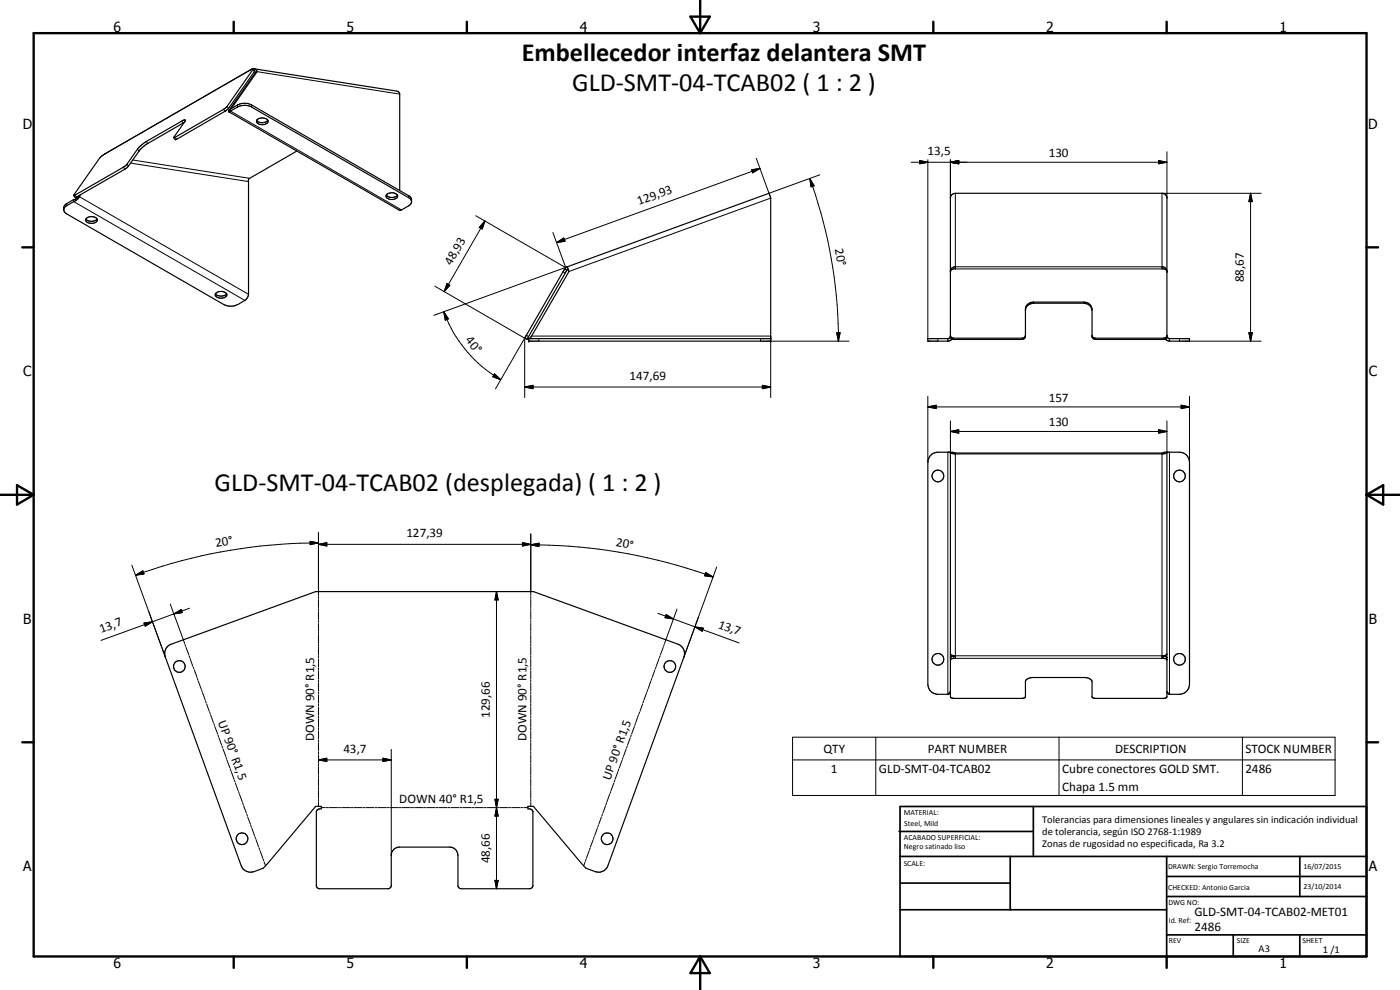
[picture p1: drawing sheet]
<svg xmlns="http://www.w3.org/2000/svg" width="420mm" height="297mm" viewBox="0 0 420 297" stroke-linecap="round" stroke-linejoin="round" font-family="sans-serif">
<g fill="none" stroke="#000" stroke-width=".35">
<path d="M55.3 36.7l-12.3 7.3-1.1 1.1-3.3 4.7-1.1 1-14.7 8.4-.2 .1-.5-.6M68.7 33.6l51.2 29.5 .6-.1 2.4-1.4 .6-1.1M68.7 33.1v.5M69.1 32.9h.1M69.1 32.9l-.4 .2M69.1 32.9v.1M69.2 33.3l2.1-1.2a4.5 4.5 0 0 1 4.2 0l47.1 27.2 .7 .6 .2 .6M69.2 32.7l2.1-1.2a4.7 4.7 0 0 1 4.2 0l47.4 27.3 .6 .9v.8M69.2 32.7v.6M69.2 33.3l-.5 .3M69.2 32.7l-.1 .2M75.3 20.8l-44.5 25.8-.9 .8-7.8 11.2 15.3-8.6 .6-.6 3.4-4.8 1.1-1.2 12.3-7.2 .7-.2v.4l-3.4 4.9"/>
<path d="M75.5 20.8l-.3 .2 .1-.1M76 20.7l-.7 .2M76 20.7l-8.4 11.8-15.5 8.8M76 20.7l.4 .6v.2M76.4 20.7l43.1 6.8 .5 .7v29M76.4 21.5l.2 .3M76.4 21.5l-7.8 11-.9 .8-14.7 8.5-.4 .1-.5-.6M76.4 20.7l.6 .3 .2 .5M76.4 20.7h-.4M76.6 21.8l-7.9 11.3M77 36.1a2.3 2.3 0 0 0 3.4 0M77.2 35.9a2.26 2.26 0 0 1 3.3 .5 2.12 2.12 0 0 1-3.5 .2z"/>
<path d="M77.2 21.5l-7.8 11.1M77.2 21.5l-.6 .3M22.1 59.9l-2.7 1.7-.3 1.3M22.1 59.9v.6M23.3 59.3l-1.2 .6M23.7 58.7l-.4 .6M23.8 59l-.6 .9-1.1 .6M23.8 59l-.5 .3M24.2 58.4l-.4 .6M89.1 45.3l-14.4 8.3-.1 .3v34.4l-.4 1-.5 .7-2.3 1.4a4.6 4.6 0 0 1-4.3 0l-47.1-27.2-.6-.6-.3-.7M115.9 58.5a2.3 2.3 0 0 0 3.4 0M116.1 58.3a2.38 2.38 0 0 1 3.2 .3 1.52 1.52 0 0 1-2.1 1.3l-.6-.2a.82 .82 0 0 1-.7-.5 .82 .82 0 0 1 .2-.9z"/>
<path d="M285.7 58.4l1-.4h62l1.1 .4 .4 .7-.1 42.2-.9 .6-20.7-.1-.8-.7v-8.3a2.33 2.33 0 0 0-2.5-2.2h-15a2.49 2.49 0 0 0-2.4 1.9v8.5l-.3 .5-.6 .3-20.7 .1-.9-.6-.1-41.9zM22.1 60.5l-2.6 1.6-.4 .8M25.8 65.7a2.3 2.3 0 0 0 3.3 0M25.8 65.7a2.16 2.16 0 0 1 3.4 .3 2.03 2.03 0 0 1-3.5 0zM64.7 88.1a2.3 2.3 0 0 0 3.3 0M64.8 88a2.21 2.21 0 0 1 3.3 .4 2.03 2.03 0 0 1-3.5 .1zM169.4 80.7l-11.9 20.7M169.4 80.7l.7 .4M170.1 81.1l-12 20.8-.6-.4M170.1 81.1h.1M170.3 80.1l60.5-22.1 .5 1.4v43h-72.6v-.8h72.6M170.3 80.1l-.9 .6"/>
<path d="M170.3 80.1l.5 1.3-11.3 19.6-.7 .6M170.5 80.8l-.4 .3M285.2 81.4a1.38 1.38 0 0 1 1.5-1.3v.6a1.13 1.13 0 0 0-1.5 .9M307.8 92.9a2.4 2.4 0 0 1 2.4-1.9h15a2.4 2.4 0 0 1 2.5 2.2M350.2 81.2l-.4-.8-1.1-.3v.6l1 .1 .5 .6M157.5 101.4v.1M284.5 101.6v.8M285.2 100.6l.1 .2a.88 .88 0 0 0 .9 .7h20.5l.7-.2 .4-.7M285.2 100.8l-.2 .6-.4 .2h-6.1v.8h6M285.7 101.7l-1.2 .7M327.7 100.8l.6 .6 .4 .1h20.5l.5-.1 .5-.6M349.7 101.7l1.3 .7"/>
<path d="M350.2 101l.6 .6h6.2v.8h-6M351 101.6v.8M350.2 135.7v73.4l-1 .4h-20.9l-.6-.4v-4.6a1.92 1.92 0 0 0-2.1-1.2h-15.7l-1 .2-.8 .3-.3 .5v4.7l-.4 .4-.7 .1h-20.5l-.9-.2-.1-73.6 .5 .4 .7 .1h62.6l1.2-.4M50.4 193.9l.6-.5 43.7-15.9h65.4l43.4 15.8a3 3 0 0 1 1.8 3.8l-22.9 62.6a2.95 2.95 0 0 1-3.8 1.8l-2.8-1-15.7-18.6h-1.7v.8l.9 .1 .6 .7v22.4l-.4 .5-.6 .3-20.9-.1-.6-.7v-9.2a2.57 2.57 0 0 0-2.1-2.5h-15.7a2.53 2.53 0 0 0-2.2 2.1v9.6l-.5 .7h-21.4l-.6-.7v-22.4l.6-.7 .9-.1v-.8h-1.7l-15.7 18.6-2.8 1a3 3 0 0 1-3.8-1.8l-22.8-62.6a3.1 3.1 0 0 1 .8-3.2zM285.2 196.3l.7 .4M285.9 196.7l.8 .1v.7l-1.1 .2-.4 .3M286 196.7v.2M286.7 196.9l-1.1 .1-.4 .4M348.7 196.9h.8M349.5 196.9l.7 .4M349.5 196.7v.2M350.2 196.3l-.6 .4-.9 .1v.7l1.1 .2 .4 .2"/>
<path d="M284.7 208.2l-3.2 .1a3 3 0 0 1-3-3v-66.6a3 3 0 0 1 3-3h4.5l.5 .2h62.4l.6-.2h4.5a3 3 0 0 1 3 3v66.6a3 3 0 0 1-3 3l-3.2-.1M285.2 208l-.5 .2M285.2 207.4l-.6 .8M350.2 208l.6 .2M350.2 207.6l.6 .6"/>
<circle cx="281.5" cy="142.8" r="1.76"/>
<circle cx="354" cy="142.8" r="1.76"/>
<circle cx="53.8" cy="200" r="1.76"/>
<circle cx="201" cy="200" r="1.77"/>
<circle cx="281.5" cy="197.8" r="1.75"/>
<circle cx="354" cy="197.8" r="1.75"/>
<circle cx="72.6" cy="251.7" r="1.75"/>
<circle cx="182.2" cy="251.7" r="1.77"/>
</g>
<g fill="none" stroke="#000" stroke-width=".3">
<path d="M54.5 36.4l.5 .5M67.1 32.8l.4 .6M68.1 31.9l.5 .6M69.2 33.3l51.3 29.7M71.3 31.5v.6M75.2 21l-43.9 25.3M75.5 31.5v.6M75.9 20.9l.5 .6M76.3 21.5h.2M77.2 21.5l42.8 6.7M22.5 58.5l.5 .6M23.8 59l50.8 29.3"/>
<path d="M37 50.2l.5 .6M38.1 49.3l.5 .5M39.2 48.9l35.4 5.6M39.8 48l35.1 5.5M41.3 44.7l.4 .6M43.9 42.5l.5 .6M52.6 41.2l.4 .6M122.6 58.7v.6M225.6 50.9l2.5-.4-2.2 1.4zM227 47.5l3.8 10.5 15.2-5.5M228.1 50.5l-61.1 22.3M231.3 59.4l-60.5 22"/>
<path d="M243 53.6l1.3 2.2-.9 .2zM243 53.6a142.7 142.7 0 0 1 8.6 48.8M273.5 48.7h76.7M276 48.2l2.5 .5-2.5 .4zM278.5 47.9v53.7M285.2 48.7l2.5-.5v.9zM285.2 47.9v11.5M286.7 58v22.1h62v-22.1h29.8M347.7 48.2l2.5 .5-2.5 .4zM350.2 45.5v13.9M375.3 58l.5 2.5h-1zM375.3 58v44.4"/>
<path d="M20 61.1v.6M22.1 60.5l51.4 29.6M142.8 64.7l27 15.6-3.9-10.5M145.5 66.3l-.8 2.4-.9-.5zM145.5 66.3l-12.2 21.2M167 72.8l2.2-1.4 .4 1zM130.5 85.9l27 15.6v17.8M133.2 93.5l1.4 2.2-1 .4zM133.2 93.5a39 39 0 0 0 17.1 20.4M134.1 85.1l.9 .5-1.7 1.9zM168.9 81.6l.7 .4M170.3 80.1l-40.1 14.5"/>
<path d="M251.1 99.9l1-.1-.5 2.6zM286.7 80.7h62M310.2 90.6v.4M325.2 90.6v.4M374.8 99.8h1l-.5 2.6zM148.4 112.2l1.9 1.7-2.4-.9zM157.5 116.1l2.5-.5v1zM157.5 116.1h73.8M158.7 101l-.7-.4-9.3 16.1M159.5 100.8h71.8v18.5M161.7 101.6v.8M228.3 101.6v.8"/>
<path d="M228.8 115.6l2.5 .5-2.5 .5zM231.3 102.4h23.5M278.5 118.9v19.8M281.5 101.6v.8M286.2 101.5v.4M306.7 101.5v.4M328.7 101.5v.4M349.2 101.5v.4M354 101.6v.8M357 118.9v19.8M357 102.4h21.5M278.5 122.1l2.5-.5v1z"/>
<path d="M278.5 122.1h78.5M284.5 135.7v72.6M285.2 129.5l2.5-.6v1.1zM285.2 126.3v9.4M285.2 129.5h65M286.7 135.9v60.9h62v-60.9M347.7 128.9l2.5 .6-2.5 .5zM350.2 126.3v9.4M351 135.7v72.6M354.5 121.6l2.5 .5-2.5 .5zM95.6 159.7v19M39.6 169.6l10 27.5"/>
<path d="M40.7 172.6l2.2-1.3 .3 .9zM93.1 162.4l2.5 .5-2.5 .5zM95.6 163.3l2.5-.5v1zM95.6 179v.6M95.6 179.9v2.4M95.6 163.3h63.7M95.6 162.9a161 161 0 0 0-54.9 9.7M149 177.5l.5 2.5h-1zM149 177.5v89.2M156.8 162.8l2.5 .5-2.5 .5zM159.3 163.4l2.5-.4-.1 1zM159.3 160.1v18.6"/>
<path d="M159.3 179v.6M159.3 179.9v2.4M159.3 163.4a161.3 161.3 0 0 1 54.7 9.7M211.8 171.8l2.2 1.3-2.5-.3zM215.1 170.1l-9.8 27 4.3-12M43.2 186.9l2.6-.3-2.2 1.3zM45.8 186.6l-15.5 5.6M51.1 181.2l4.3 11.9M52.2 184.2l2.2-1.3 .3 .9zM52.2 184.2l-6.4 2.4M55.5 193.4l.2 .5M55.8 194.2l.9 2.3"/>
<path d="M56.8 196.8l.2 .6M56.9 182.5l-4.7 1.7M57.1 197.6l.8 2.3M95.6 182.6v.6M95.6 183.5v2.3M95.6 186.2v.5M95.6 187.1v2.3M95.6 189.7v.6M95.6 190.6v2.4M95.6 193.3v.6M95.6 194.2v2.4M95.6 196.9v.6"/>
<path d="M95.6 197.8v2.4M159.3 182.6v.6M159.3 183.5v2.3M159.3 186.2v.5M159.3 187.1v2.3M159.3 189.7v.6M159.3 190.6v2.4M159.3 193.3v.6M159.3 194.2v2.4M159.3 196.9v.6M159.3 197.8v2.4M197.4 184l4.7 1.7"/>
<path d="M197.8 197.6l-.8 2.3M198.1 196.8l-.2 .6M199 194.2l-.8 2.3M199.3 193.4l-.2 .5M199.9 184.4l2.2 1.3-2.5-.4zM202.1 185.7l6.5 2.4M203.2 182.8l-3.8 10.3M208.6 188.1l2.5 .4-.4 .9zM208.6 188.1l13.2 4.8M286.2 196.9v.6M286.7 197.5h62M349.2 196.9v.6"/>
<path d="M58 200.2l.2 .5M58.3 201l.8 2.2M59.2 203.5l.2 .6M59.5 204.4l.9 2.3M60.5 206.9l.2 .6M60.8 207.8l.8 2.3M61.7 210.3l.2 .6M62 211.2l.8 2.2M62.9 213.7l.2 .6M63.2 214.5l.8 2.3M64.2 217.1l.2 .6M64.5 218l.8 2.2"/>
<path d="M95.6 200.4v.7M95.6 201.4v2.4M95.6 204v.6M95.6 205v2.3M95.6 207.6v.6M95.6 208.5v2.4M95.6 211.2v.6M95.6 212.1v2.4M95.6 214.8v.6M95.6 215.7v2.4M95.6 218.4v.6M95.6 219.3v2.4"/>
<path d="M159.3 200.4v.7M159.3 201.4v2.4M159.3 204v.6M159.3 205v2.3M159.3 207.6v.6M159.3 208.5v2.4M159.3 211.2v.6M159.3 212.1v2.4M159.3 214.8v.6M159.3 215.7v2.4M159.3 218.4v.6M159.3 219.3v2.4"/>
<path d="M190.4 218l-.8 2.2M190.7 217.1l-.2 .6M191.6 214.5l-.8 2.3M191.9 213.7l-.2 .6M192.9 211.2l-.8 2.2M193.2 210.3l-.3 .6M194.1 207.8l-.9 2.3M194.4 206.9l-.2 .6M195.3 204.4l-.8 2.3M195.6 203.5l-.2 .6M196.5 201l-.8 2.2M196.9 200.2l-.2 .5"/>
<path d="M65.4 220.5l.2 .6M65.7 221.4l.8 2.2M66.6 223.9l.2 .6M67 224.7l.8 2.3M67.8 227.3l.3 .5M68.1 228.1l.9 2.3M69.1 230.7l.2 .6M69.4 231.5l.8 2.3M70.3 234.1l.3 .5M70.6 234.9l.8 2.3M71.6 237.5l.2 .5M71.9 238.3l.8 2.3"/>
<path d="M95.6 228l2.5-.5v1zM95.6 222v.5M95.6 222.8v2.4M95.6 225.6v.5M95.6 226.4v2.4M95.6 229.1v.6M95.6 230v2.4M95.6 232.7v.6M95.6 233.6v2.4M95.6 236.3v.6M95.6 237.2v2.4M95.6 239.9v.6"/>
<path d="M95.6 228h21.8M114.9 227.5l2.5 .5-2.5 .5zM117.4 224.8v31.9M148.5 239.8h1l-.5 2.5zM159.3 222v.5M159.3 222.8v2.4M159.3 225.6v.5M159.3 226.4v2.4M159.3 229.1v.6M159.3 230v2.4M159.3 232.7v.6M159.3 233.6v2.4"/>
<path d="M159.3 236.3v.6M159.3 237.2v2.4M159.3 239.9v.6M183 238.3l-.9 2.3M183.3 237.5l-.2 .5M184.2 234.9l-.8 2.3M184.5 234.1l-.2 .5M185.5 231.5l-.9 2.3M185.7 230.7l-.2 .6M186.7 228.1l-.8 2.3M187 227.3l-.2 .5M187.9 224.7l-.8 2.3"/>
<path d="M188.2 223.9l-.2 .6M189.1 221.4l-.8 2.2M189.4 220.5l-.1 .6M237.9 221.2h162.8v17.5h-162.8zM237.9 228h162.8M262.8 221.2v17.5M317.8 221.2v17.5M372.9 221.2v17.5M72.8 240.8l.2 .6M73.1 241.7l.8 2.3M74 244.3l.2 .5M74.3 245.1l.9 2.3"/>
<path d="M75.3 247.6l.2 .6M75.6 248.5l.8 2.2M76.5 251l.2 .6M76.8 251.9l.8 2.2M77.8 254.4l.1 .6M78.1 255.3l.8 2.3M79 257.8l.2 .6M79.3 258.7l.4 1.1M95.6 240.7v1.2M96.4 242.3h1.3M97.9 242.3h.6M98.8 242.3h2.5"/>
<path d="M101.6 242.3h.6M102.5 242.3h2.4M105.2 242.3h.7M106.2 242.3h2.4M108.9 242.3h.6M109.8 242.3h2.4M112.6 242.3h.5M113.4 242.3h2.5M116.2 242.3h.6M117.1 242.3h2.4M119.8 242.3h.6M120.7 242.3h2.5"/>
<path d="M123.5 242.3h.6M124.4 242.3h2.4M127.1 242.3h.6M128 242.3h2.5M130.8 242.3h.6M131.7 242.3h2.4M134.4 242.3h.6M135.3 242.3h2.4M138.1 242.3h.6M139 242.3h2.4M141.7 242.3h.6M142.6 242.3h2.5"/>
<path d="M145.4 242.3h.6M146.3 242.3h2.4M149 242.3l.5 2.6h-1zM149 242.3h.6M149.9 242.3h2.4M152.6 242.3h.6M153.6 242.3h2.4M156.3 242.3h.6M157.2 242.3h1.2M159.3 240.7v1.2M175.6 258.7l-.4 1.1M175.9 257.8l-.2 .6"/>
<path d="M176.8 255.3l-.8 2.3M177.1 254.4l-.2 .6M178 251.9l-.8 2.2M178.3 251l-.2 .6M179.3 248.5l-.8 2.2M179.6 247.6l-.2 .6M180.5 245.1l-.8 2.3M180.8 244.3l-.2 .5M181.8 241.7l-.9 2.3M182.1 240.8l-.2 .6M148.5 264.2h1l-.5 2.5z"/>
</g>
<g fill="#000">
<circle cx="69.1" cy="32.9" r=".18"/>
<circle cx="170.3" cy="80.1" r=".18"/>
<circle cx="285.2" cy="81.4" r=".18"/>
<circle cx="350.2" cy="81.4" r=".18"/>
<circle cx="158.7" cy="102.4" r=".18"/>
<circle cx="158.7" cy="101.6" r=".18"/>
<circle cx="231.3" cy="102.4" r=".18"/>
<circle cx="231.3" cy="101.6" r=".18"/>
</g>
<g fill="none" stroke="#000" stroke-width=".71">
<path d="M10.1 9.9h400v277.1h-400zM70.1 6.5v3.4M140.1 6.5v3.4M207.2 5h5.8l-2.9 4.9zM210.1 0v9.9M280.1 6.5v3.4M350.1 6.5v3.4M6.7 74.2h3.4M410.1 74.2h3.5M.1 148.5h10M5.1 145.6l5 2.9-5 2.9zM410.1 148.5h10"/>
<path d="M410.1 148.5l5-2.9v5.8zM6.7 222.7h3.4M410.1 222.7h3.5M70.1 287v3.4M140.1 287v3.4M210.1 287v10M210.1 287l2.9 5h-5.8zM280.1 287v3.4M350.1 287v3.4"/>
</g>
<g fill="none" stroke="#000" stroke-width=".51">
<path d="M269.8 249.5h40.3M270.1 242h140v45h-140zM270.1 257h140M303.2 257v16M310.1 242v15M350.1 257v30M390.1 257v12M270.1 265h33.1M270.1 273h80M350.1 269h60M350.1 263h60M350.1 280.5h60"/>
<path d="M370.1 280.5v6.5M390.1 280.5v6.5"/>
</g>
<g fill="#000">
<path d="M225.6 50.9l2.5-.4-2.2 1.4zM243 53.6l1.3 2.2-.9 .2zM276 48.2l2.5 .5-2.5 .4zM285.2 48.7l2.5-.5v.9zM347.7 48.2l2.5 .5-2.5 .4zM145.5 66.3l-.8 2.4-.9-.5zM167 72.8l2.2-1.4 .4 1zM375.3 58l.5 2.5h-1zM134.1 85.1l.9 .5-1.7 1.9zM133.2 93.5l1.4 2.2-1 .4zM251.1 99.9l1-.1-.5 2.6zM374.8 99.8h1l-.5 2.6z"/>
<path d="M148.4 112.2l1.9 1.7-2.4-.9zM157.5 116.1l2.5-.5v1zM228.8 115.6l2.5 .5-2.5 .5zM278.5 122.1l2.5-.5v1zM285.2 129.5l2.5-.6v1.1zM347.7 128.9l2.5 .6-2.5 .5zM354.5 121.6l2.5 .5-2.5 .5zM40.7 172.6l2.2-1.3 .3 .9zM93.1 162.4l2.5 .5-2.5 .5zM95.6 163.3l2.5-.5v1zM156.8 162.8l2.5 .5-2.5 .5zM159.3 163.4l2.5-.4-.1 1z"/>
<path d="M211.8 171.8l2.2 1.3-2.5-.3zM43.2 186.9l2.6-.3-2.2 1.3zM52.2 184.2l2.2-1.3 .3 .9zM149 177.5l.5 2.5h-1zM199.9 184.4l2.2 1.3-2.5-.4zM208.6 188.1l2.5 .4-.4 .9zM95.6 228l2.5-.5v1zM114.9 227.5l2.5 .5-2.5 .5zM148.5 239.8h1l-.5 2.5zM149 242.3l.5 2.6h-1zM148.5 264.2h1l-.5 2.5z"/>
</g>
<g font-size="7.9">
<text x="156.6" y="18.4">Embellecedor interfaz delantera SMT</text>
<text x="171.7" y="27.4">GLD-SMT-04-TCAB02 ( 1 : 2 )</text>
<text x="64.4" y="147.4">GLD-SMT-04-TCAB02 (desplegada) ( 1 : 2 )</text>
</g>
<g font-size="4.2">
<text x="34" y="9.6">6</text>
<text x="104" y="9.6">5</text>
<text x="174" y="9.6">4</text>
<text x="244" y="9.6">3</text>
<text x="314" y="9.6">2</text>
<text x="384" y="9.6">1</text>
<text x="6.8" y="38.7">D</text>
<text x="410.6" y="38.7">D</text>
<text x="7" y="112.9">C</text>
<text x="410.8" y="112.9">C</text>
<text x="7" y="187.1">B</text>
<text x="410.8" y="187.1">B</text>
<text x="7" y="261.4">A</text>
<text x="410.8" y="261.4">A</text>
<text x="34" y="290.4">6</text>
<text x="104" y="290.4">5</text>
<text x="174" y="290.4">4</text>
<text x="244" y="290.4">3</text>
<text x="314" y="290.4">2</text>
<text x="384" y="290.4">1</text>
</g>
<g font-size="3.9">
<text x="278.4" y="46.6">13,5</text>
<text x="314.7" y="47.2">130</text>
<text x="191.7" y="61.6" transform="rotate(-20 191.7 61.6)">129,93</text>
<text x="250.6" y="74.7" transform="rotate(80 250.6 74.7)">20°</text>
<text x="135.4" y="79.8" transform="rotate(-60 135.4 79.8)">48,93</text>
<text x="373.2" y="84.7" transform="rotate(-90 373.2 84.7)">88,67</text>
<text x="139.6" y="102.2" transform="rotate(50 139.6 102.2)">40°</text>
<text x="189" y="114.1">147,69</text>
<text x="314.7" y="120.6">157</text>
<text x="314.7" y="127.9">130</text>
<text x="122" y="161.2">127,39</text>
<text x="64.8" y="164.3" transform="rotate(-10 64.8 164.3)">20°</text>
<text x="184.7" y="163.9" transform="rotate(10 184.7 163.9)">20°</text>
<text x="30.3" y="189.9" transform="rotate(-20 30.3 189.9)">13,7</text>
<text x="215.3" y="188.3" transform="rotate(20 215.3 188.3)">13,7</text>
<text x="147" y="215.4" transform="rotate(-90 147 215.4)">129,66</text>
<text x="65.4" y="216.6" transform="rotate(70 65.4 216.6)">UP 90° R1,5</text>
<text x="94.3" y="222.4" transform="rotate(-90 94.3 222.4)">DOWN 90° R1,5</text>
<text x="103.1" y="225.9">43,7</text>
<text x="158" y="222.4" transform="rotate(-90 158 222.4)">DOWN 90° R1,5</text>
<text x="247.1" y="225.9">QTY</text>
<text x="278.4" y="225.9">PART NUMBER</text>
<text x="334.6" y="225.9">DESCRIPTION</text>
<text x="373.8" y="225.9">STOCK NUMBER</text>
<text x="249.4" y="231.9">1</text>
<text x="263.8" y="231.9">GLD-SMT-04-TCAB02</text>
<text x="318.8" y="232">Cubre conectores GOLD SMT.</text>
<text x="373.8" y="231.9">2486</text>
<text x="183.1" y="234.3" transform="rotate(-70 183.1 234.3)">UP 90° R1,5</text>
<text x="318.8" y="237.4">Chapa 1.5 mm</text>
<text x="119.8" y="241">DOWN 40° R1,5</text>
<text x="147" y="259" transform="rotate(-90 147 259)">48,66</text>
<text x="358.5" y="275">GLD-SMT-04-TCAB02-MET01</text>
<text x="358.5" y="279.4">2486</text>
</g>
<g font-size="3.1">
<text x="312.7" y="246.8">Tolerancias para dimensiones lineales y angulares sin indicación individual</text>
<text x="312.7" y="250.4">de tolerancia, según ISO 2768-1:1989</text>
<text x="312.7" y="254">Zonas de rugosidad no especificada, Ra 3.2</text>
<text x="377.7" y="285.6">A3</text>
<text x="397" y="285.9">1 /1</text>
</g>
<g font-size="2.4">
<text x="271.2" y="244.4">MATERIAL:</text>
<text x="271.3" y="252">ACABADO SUPERFICIAL:</text>
<text x="271.4" y="247.9">Steel, Mild</text>
<text x="271.3" y="254.6">Negro satinado liso</text>
<text x="271.2" y="259.7">SCALE:</text>
<text x="350.6" y="260.8">DRAWN: Sergio Torremocha</text>
<text x="391.2" y="260.6">16/07/2015</text>
<text x="350.6" y="267">CHECKED: Antonio Garcia</text>
<text x="391.2" y="266.7">23/10/2014</text>
<text x="350.6" y="271.4">DWG NO:</text>
<text x="350.8" y="276.9">Id. Ref:</text>
<text x="350.8" y="282.8">REV</text>
<text x="371.2" y="282.9">SIZE</text>
<text x="390.9" y="282.9">SHEET</text>
</g>
</svg>
